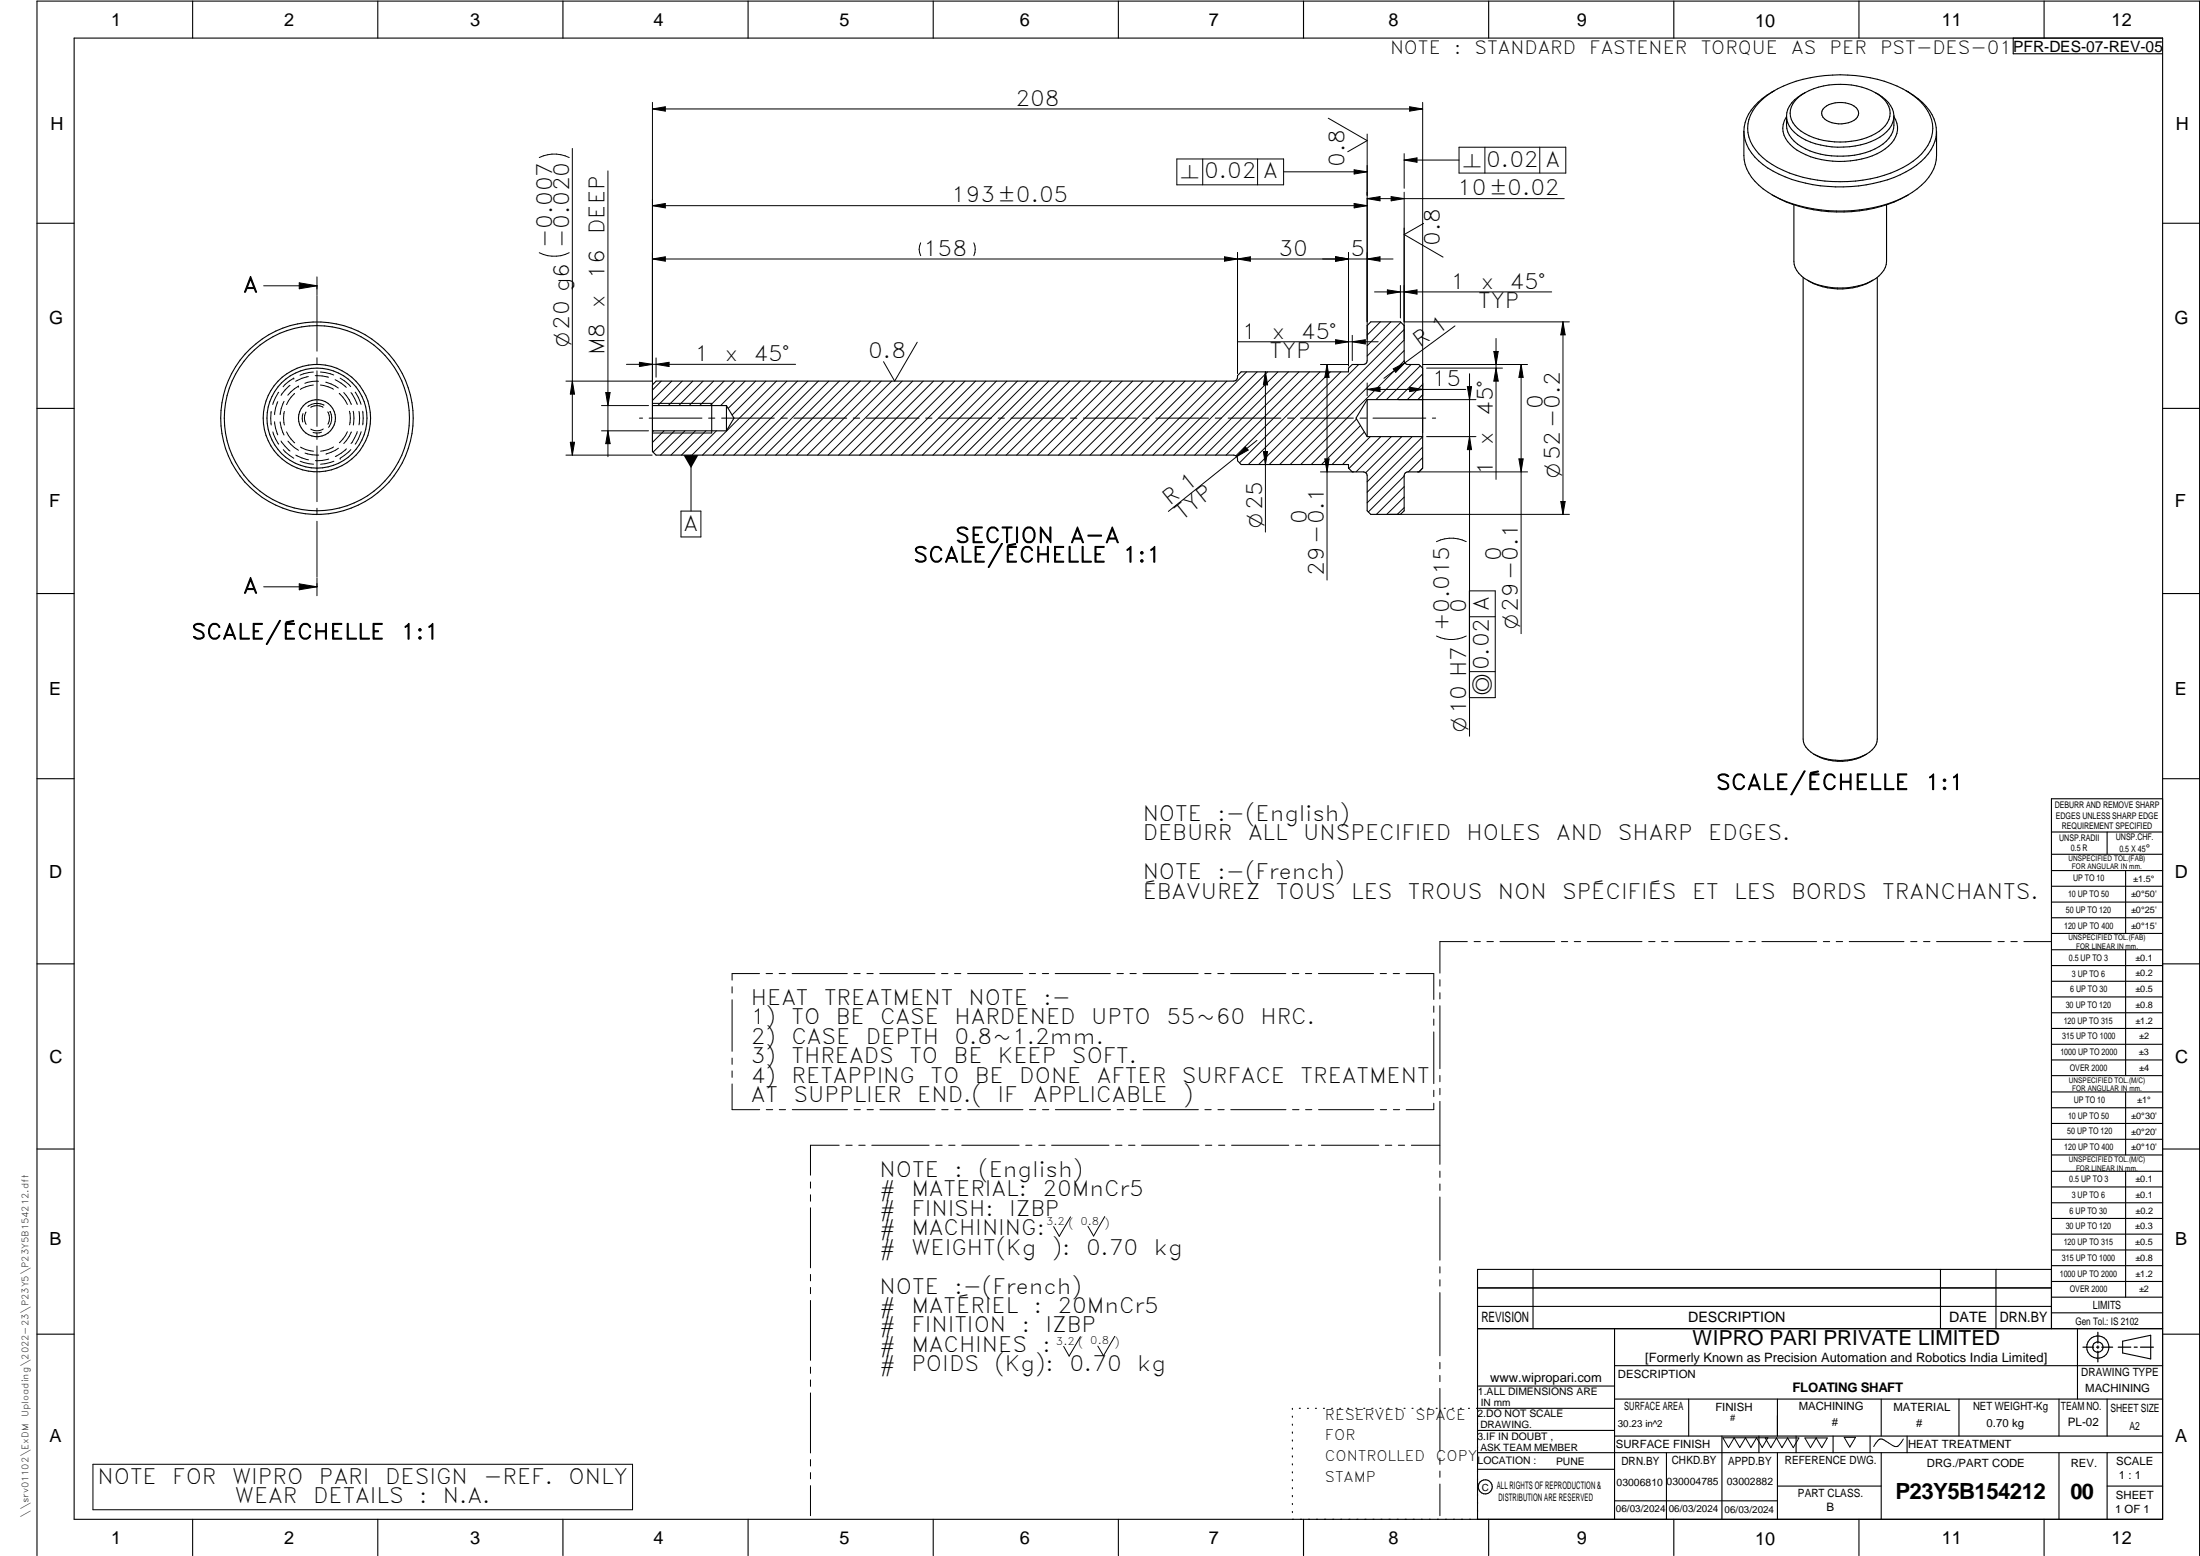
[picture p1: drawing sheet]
<svg xmlns="http://www.w3.org/2000/svg" width="594mm" height="420mm" viewBox="0 0 594 420" stroke-linecap="round" stroke-linejoin="round" font-family="sans-serif">
<g fill="none" stroke="#000" stroke-width=".3">
<path d="M20 10.3h564v400h-564zM52 .3v10M102 .3v10M152 .3v10M202 .3v10M252 .3v10M302 .3v10M352 .3v10M402 .3v10M452 .3v10M502 .3v10M543.6 10.3v4.2h40.4"/>
<path d="M552 .3v10M478.5 24.8a13 13 0 0 0-7.6 10.7M478.5 24.8a12.4 12.4 0 0 0-6.6 9.8 11.4 11.4 0 0 0 5.3 8.9 34.8 34.8 0 0 0 21.8 5.5 29.9 29.9 0 0 0 19.9-7.5 9.4 9.4 0 0 0 0-13.7l-3.6-3M482.4 31.5a5.7 5.7 0 0 0 1 7.5 18.9 18.9 0 0 0 13.1 4.6 20.2 20.2 0 0 0 13.5-4.1 5.9 5.9 0 0 0 1.4-8M487.4 25.1a7.7 7.7 0 0 0-5 6.3M492.7 29a7.3 7.3 0 0 1 8.5 0 2.23 2.23 0 0 1 .5 2.3 2.23 2.23 0 0 1-1.8 1.6 7.1 7.1 0 0 1-7.7-1.3 1.87 1.87 0 0 1 .5-2.6zM506.5 25.1a6.1 6.1 0 0 1 3.6 7.2 10.3 10.3 0 0 1-7.3 5.3 20.9 20.9 0 0 1-16.4-2.2 5.4 5.4 0 0 1-2.2-7.4 8.6 8.6 0 0 1 3.2-2.9M506.5 25.1a21.1 21.1 0 0 0-19.1 0M506.5 25.1a7.9 7.9 0 0 1 4.9 6.1 7.5 7.5 0 0 1-4.9 6.5 22.7 22.7 0 0 1-20.1-.5 7.3 7.3 0 0 1-4-5.8M511.4 31.4a7.8 7.8 0 0 1-5.1 8.8 22.9 22.9 0 0 1-19.9-.6 7.5 7.5 0 0 1-4-8.2M514.6 24.4l.7 .4M515.3 24.8a14 14 0 0 1 7.6 9.7 11.2 11.2 0 0 1-5.4 10.1 36.8 36.8 0 0 1-23.9 5.7 31.7 31.7 0 0 1-18.7-6.9 11.1 11.1 0 0 1-4-7.9"/>
<path d="M515.3 24.8a39.2 39.2 0 0 0-32.1-2.2l-4.7 2.2M522.9 35.5v6.5a11.7 11.7 0 0 1-5.2 9 34.1 34.1 0 0 1-19.7 6 35.9 35.9 0 0 1-21.9-6 11.8 11.8 0 0 1-5.2-9v-6.5M478.5 52.6a38.9 38.9 0 0 0 36.8 0M484.4 55.3v15.3a7 7 0 0 0 5.1 5.8 19.7 19.7 0 0 0 17-1.2 6 6 0 0 0 2.9-4.6v-15.3M10 60.3h10M486.9 74.9v124.7a5.1 5.1 0 0 0 2.9 4.1M505.7 75.6a17.5 17.5 0 0 1-17.6 0M506.9 74.9v124.7a5.1 5.1 0 0 1-2.9 4.1M584 60.3h10M10 110.3h10M176.2 116.3h20M176.2 109.5h20"/>
<path d="M177.2 102.9h156a1.12 1.12 0 0 0 1-1.5l.9-1h29v-1l1.1-1h3a1.01 1.01 0 0 0 1-1v-9.5l1-1h8l1 1v9.5a1.01 1.01 0 0 0 .9 1h3.1l1 1v27l-1 1h-3.1a1.01 1.01 0 0 0-.9 1v9.5l-1 1h-8l-1-1v-9.5a1.01 1.01 0 0 0-1-1h-3l-1.1-1v-1h-29l-.9-1a1.19 1.19 0 0 0-1-1.5h-156l-1-1v-18zM192.2 108.9v8M196.2 109.5v6.8M196.2 109.5l2 3.4-2 3.4M369.2 117.9h15M369.2 107.9h15M369.2 107.9l-3 5 3 5M369.2 107.9v10M584 110.3h10M10 160.3h10M584 160.3h10M10 210.3h10"/>
<path d="M489.8 203.7a15.6 15.6 0 0 0 14.2 0M489.8 203.7a14 14 0 0 0 14.2 0M584 215.7h-30v143.1M584 210.3h10M554 224.7h30M554 230.7h30M554 235.1h30M554 239.3h30M569 224.7v6M574 235.1v17M554 243.6h30M554 247.8h30"/>
<path d="M554 252.1h30M554 256.5h30M574 256.5v33.9M10 260.3h10M554 260.7h30M554 265h30M554 269.2h30M554 273.5h30M554 277.7h30M584 260.3h10M554 282h30M554 286.2h30"/>
<path d="M554 290.4h30M554 294.9h30M554 299.1h30M574 294.9v17M10 310.3h10M554 303.4h30M554 307.6h30M554 311.9h30M554 316.3h30M574 316.3v34M584 310.3h10M554 320.5h30"/>
<path d="M554 324.8h30M554 329h30M554 333.2h30M554 337.5h30M399 358.8h185M399 352.8h155M399 347.8h155M414 342.8v16M436 358.8v51.5M524 342.8v16M539 342.8v16M554 341.8h30"/>
<path d="M554 346h30M554 350.3h30M554 354.5h30M554 342.8h-155v67.5M561 358.8v19M10 360.3h10M399 374.3h37M436 368.8h148M436 377.8h148M456 377.8v10M480 377.8v10M508 377.8v10"/>
<path d="M529 377.8v10M556 377.8v10M569 377.8v10M573.2 362.2l7.6-1.6v6.3l-7.6-1.6zM584 360.3h10M349 380.3v.3M349 382.4v.3M349 384.6v.3M349 386.7v.3M349 388.8v.3M349 391v.3M349 393.1v.3"/>
<path d="M349 395.3v.3M349 397.4v.3M349 399.5v.3M350.9 380.3h.2M353.1 380.3h.2M355.2 380.3h.3M357.4 380.3h.3M359.6 380.3h.3M361.7 380.3h.3M363.9 380.3h.3M366.1 380.3h.3M368.3 380.3h.2"/>
<path d="M370.4 380.3h.3M372.6 380.3h.3M374.8 380.3h.3M376.9 380.3h.4M379.1 380.3h.3M381.3 380.3h.3M383.4 380.3h.4M385.6 380.3h.3M387.8 380.3h.3M390 380.3h.3M392.2 380.3h.3M394.3 380.3h.3"/>
<path d="M396.5 380.3h.3M398.7 380.3h37.3M399 386.2h37M399 396.7h37M436 387.8h148M450 392.3v18M465 387.8v22.5M475 387.8v4.5M480 392.3v18M485 387.8v4.5M495 387.8v4.5M505 387.8v4.5"/>
<path d="M508 392.3v18M515 387.8v4.5M556 392.3v18M569 392.3v18M584 392.3h-185M52 410.3v9.7M102 410.3v9.7M152 410.3v9.7M202 410.3v9.7M252 410.3v9.7M302 410.3v9.7M349 401.7v.3"/>
<path d="M349 403.8v.4M349 406v.3M349 408.1v.3M352 410.3v9.7M402 410.3v9.7M436 405.3h44M452 410.3v9.7M480 401.3h28M502 410.3v9.7M552 410.3v9.7M569 401.3h15M10 420v-419.7h584v419.7"/>
<circle cx="85.6" cy="112.9" r="25"/>
<circle cx="85.6" cy="112.9" r="14.5"/>
<circle cx="85.6" cy="112.9" r="26"/>
<circle cx="85.6" cy="112.9" r="13.5"/>
<circle cx="85.6" cy="112.9" r="5"/>
<circle cx="566.5" cy="363.8" r="2.99"/>
<circle cx="566.5" cy="363.7" r="1.41"/>
<circle cx="401.1" cy="401.5" r="1.9"/>
</g>
<path d="M566.5 359.7v3M562.5 363.8h2.9M566.1 363.8h.7M566.5 363.4v.7M566.5 364.9v2.8M567.6 363.8h2.9M572 363.8h3.4M576.3 363.8h.8M578 363.8h3.5" fill="none" stroke="#000" stroke-width=".34"/>
<g fill="none" stroke="#000" stroke-width=".27">
<path d="M176.2 27.6v93.3M176.2 29.4h208M176.2 29.4l3.5-.6v1.2zM358.7 31.9l10.5 6.1-5.3 3M369.2 36.2v55.4M380.7 28.8l3.5 .6-3.5 .6zM384.2 27.6v89.3M394 39.8h28.8v6.9h-28.8zM401 39.8v6.9M415.8 39.8v6.9M145.6 42.5a9.1 9.1 0 0 1 8.1 0M154.6 40.1v82.8"/>
<path d="M164.2 46.1v77.2M176.2 55.5l3.5-.6v1.2zM176.2 55.5h193M317.8 42.9h28.8v7h-28.8zM324.8 42.9v7M339.6 42.9v7M346.6 46.4h22.6M365.7 54.9l3.5 .6-3.5 .6zM365.7 45.8l3.5 .6-3.5 .6zM369.2 53.6l3.5-.5v1.1zM369.2 53.6h53.2M375.7 53.1l3.5 .5-3.5 .6z"/>
<path d="M379.2 51.9v39.7M379.2 43.2l3.4-.6v1.2zM379.2 41.5v9.3M379.2 43.2h14.8M71.2 77.2h14.4M80.8 76.4l4.8 .8-4.8 .8zM85.6 74.8v4.8M85.6 79.8v15M153.7 68.2a9.1 9.1 0 0 1-8.1 0M176.2 69.9l3.5-.6v1.2zM176.2 69.9h200M248.6 65.6a3.8 3.8 0 0 0 0 3.4"/>
<path d="M263 65.6a4.1 4.1 0 0 1 0 3.4M330.7 69.3l6.9 1.2v-1.2l-6.9 1.2zM334.2 68.2v32.7M360.7 69.3l3.4 .6-3.4 .6zM364.1 68.2v30.6M369.2 69.9l3.5-.6v1.2zM371.2 78.8h47.8M374.6 78.3l3.6 .5-3.6 .6zM378.2 77.1v8.8M379.2 78.8l3.4-.5v1.1zM384.4 60.3l-5.2 3 10.5 6.1M85.6 96.6v1.7"/>
<path d="M169.2 98.4h45.6M172.7 97.8l3.5 .6-3.5 .6zM177.2 98.4l3.5-.6v1.2zM177.2 96.6v5.3M247.7 92.4l-6.1 10.5-3-5.2M334.1 92.3h38M356.6 98.4h7.5M358.3 98.4v58.2M358.3 98.4l.6 3.5h-1.1zM360.7 91.7l3.4 .6-3.4 .6zM365.2 92.3l3.5-.6v1.2zM365.2 90.6v6.8"/>
<path d="M366.9 98.4l-27 27M372.7 86.9l-3.5 3.6M375.6 86.9l-6.4 6.4M376.2 99.6l3.1-1.6-2.4 2.5zM378.3 87l-9.1 9.1M379.2 97.5l-28 27.9M379.2 89l-36.5 36.4M379.2 91.8l-33.6 33.6M379.2 94.7l-30.8 30.7M379.2 86.9h44.6M381 98.4l-9.4 9.5M383.5 98.8l-9.1 9.1"/>
<path d="M384.2 98.4h28.3M385.2 99.4h20.5M392.9 88l-19.2 14.2M403.4 94.9h1.2l-.6 3.5zM404 99.4l.6 3.5h-1.2zM404 91.4v38.1M410.8 98.4v72.7M410.8 98.4l.5 3.5h-1.1zM422.1 86.9l.5 3.5h-1.1zM422.1 86.9v52M73.2 111.1v3.7M73.7 116.6l.7 1.9 .9 1.4"/>
<path d="M74.2 113.9l.2 1.8 .6 1.7M75 108.5l-.6 1.7-.2 1.8M75.3 105.9l-.9 1.4-.7 1.9M75.6 113.9l.3 1.6 .8 2M75.9 119.1l1.1 1.4 1.3 1.3M76.7 108.4l-.8 1.9-.3 1.7M76.8 111.1a8.1 8.1 0 0 0 0 3.7M77.4 116.6l1.2 2 1 1M77.8 119.1l1.7 1.8 1.1 .7M78.3 104.1l-1.3 1.2-1.1 1.5M79.3 102.1l-1.2 .8-1.7 1.5M79.3 102.1h.1"/>
<path d="M79.5 106.3a8.5 8.5 0 0 0-2.1 3M80.6 104.3h.1M80.6 104.3l-1.1 .7-1.8 1.7M81.8 111.7l-.2 1.4 .1 .9M82.6 111.3a3.4 3.4 0 0 0 .1 3.3M83.3 101.7l-1.8 .5-1.7 .8M83.9 110a3.2 3.2 0 0 1 3.3 0M84.6 100.5l-2.6 .4-1 .4M84.6 104a8.2 8.2 0 0 0-3.5 1.2M85.1 101.4l3.6 .5M85.6 100.1v15M85.6 116.9v1.8"/>
<path d="M86 103a8.1 8.1 0 0 0-3.7 .5M86.5 100.5l1.3 .1 2.3 .7M86.5 104a8.5 8.5 0 0 1 3.5 1.1M86.8 116.7l-1.4 .2-.9-.1M87.3 115.8a3.1 3.1 0 0 1-3.4 .1M87.5 109.4a4 4 0 0 0-4.4 .4M88 103.2l1.4 .5 1.9 1.1M88.5 111.2a3.4 3.4 0 0 1 .1 3.4M89.1 111.1a4.1 4.1 0 0 1-.4 4.3M89.1 111.1h.1M90.5 102.5l1.6 1 1.4 1.1M91.6 106.2l1 1 1.2 2"/>
<path d="M91.9 102.1l1.1 .8 1.7 1.5M92.8 106l1.5 1.9 .6 1.3M93.8 116.6l-.5 1-1.7 1.9M94.4 111a7.4 7.4 0 0 1 0 3.7M94.8 106l1.7 3.2M94.9 116.6a8.5 8.5 0 0 1-2.1 3.2M95.4 111l.2 1.9-.2 1.9M95.9 105.9l.9 1.4 .7 1.9M96.5 116.5l-.7 1.7-1 1.6M96.9 111.1l.2 1.8-.2 1.8M97.5 116.6l-.7 1.9-.9 1.4M98 111v3.7"/>
<path d="M152.8 102.9h23.3M154 119.4h1.1l-.5 3.5zM154.6 102.9l.5 3.5h-1.1zM162.4 109.5h12.7M162.4 116.3h12.7M163.6 106h1.2l-.6 3.5zM164.2 116.3l.6 3.5h-1.2zM172.7 112.9h.8M175.3 112.9h14.3M176.2 108.9h16M176.2 116.9h16M176.5 116.3l-.3 .3"/>
<path d="M178.6 102.9l-2.4 2.4M179.3 116.3l-3.1 3.2M181.4 102.9l-5.2 5.2M182.2 116.3l-5.8 5.8M184.2 102.9l-6.6 6.6M184.9 116.3l-6.6 6.6M187.1 102.9l-6.6 6.6M187.8 116.3l-6.6 6.6M189.9 102.9l-6.6 6.6M190.6 116.3l-6.6 6.6M191.3 112.9h1.7M192.7 102.9l-6.6 6.6"/>
<path d="M193.5 116.3l-6.6 6.6M194.9 112.9h14.2M195.5 102.9l-6.6 6.6M198.4 102.9l-6.6 6.6M201.2 102.9l-6.6 6.6M204 102.9l-7.4 7.4M206.8 102.9l-9.1 9.2M209.7 102.9l-20 20M210.9 112.9h1.7M212.5 102.9l-20 20M214.4 112.9h14.2M215.3 102.9l-20 20"/>
<path d="M218.2 102.9l-20 20M221 102.9l-20 20M223.8 102.9l-20 20M226.6 102.9l-19.9 20M229.5 102.9l-20 20M230.4 112.9h1.7M232.3 102.9l-20 20M233.9 112.9h14.3M235.1 102.9l-20 20M237.9 102.9l-19.9 20M240.8 102.9l-20 20M243.6 102.9l-20 20"/>
<path d="M246.5 102.9l-20.1 20M249.3 102.9l-20 20M250 112.9h1.7M252.1 102.9l-20 20M253.5 112.9h14.2M254.9 102.9l-20 20M257.8 102.9l-20 20M260.6 102.9l-20 20M263.4 102.9l-20 20M266.2 102.9l-20 20M269.1 102.9l-20 20M269.5 112.9h1.7"/>
<path d="M271.9 102.9l-20 20M273 112.9h14.3M274.7 102.9l-20 20M277.6 102.9l-20.1 20M280.4 102.9l-20 20M283.2 102.9l-20 20M286 102.9l-19.9 20M288.9 102.9l-20 20M289 112.9h1.8M291.7 102.9l-20 20M292.6 112.9h14.2M294.5 102.9l-20 20"/>
<path d="M297.3 102.9l-19.9 20M300.2 102.9l-20 20M303 102.9l-20 20M305.9 102.9l-20.1 20M308.6 112.9h1.7M308.7 102.9l-20 20M311.5 102.9l-20 20M312.1 112.9h14.2M314.3 102.9l-20 20M317.2 102.9l-20 20M320 102.9l-20 20M322.8 102.9l-20 20"/>
<path d="M325.6 102.9l-20 20M328.2 112.9h1.7M328.5 102.9l-20 20M331.3 102.9l-20 20M331.6 112.9h14.3M336.6 100.4l-22.5 22.5M339.4 118.9l-23.9 19.2M339.5 100.4l-22.6 22.5M341.7 100.4v43.3M341.7 100.4l.6 3.5h-1.1zM342.3 100.4l-22.5 22.5M345.1 100.4l-22.5 22.5"/>
<path d="M347.7 112.9h1.7M347.9 100.4l-22.4 22.5M350.8 100.4l-22.6 22.5M351.2 112.9h14.3M353.6 100.4l-22.5 22.5M356.4 100.4l-22.7 22.7M359.2 100.4l-24.5 24.6M362.1 100.4l-25 25M366.3 113.2l-12.2 12.2M367.2 112.9h1.8M367.4 114.9l-10.5 10.5M368.4 116.7l-8.7 8.7"/>
<path d="M369.2 105.2l3.5-.6v1.1zM369.2 103.4v3.4M369.2 105.2h26.6M370 117.9l-7.5 7.5M370.7 112.9h14.3M372.9 117.9l-8.6 8.6M375.7 117.9l-9.5 9.5M377.7 107.9h20.9M378.5 117.9l-9.7 9.7M380.7 104.6l3.5 .6-3.5 .5zM381.3 117.9l-12.1 12.2M384.2 101l-7 6.9"/>
<path d="M384.2 103.8l-4.2 4.1M384.2 117.9l-15 15M384.2 106.6l-1.3 1.3M385.2 117.9h13.4M386.8 112.9h.9M396.2 104.4h1.2l-.6 3.5zM396.8 117.9l.6 3.5h-1.2zM396.8 100.9v97.9M76.5 121.4l.5 .6 2.3 1.7M79.9 122.9l1.6 .8 1.8 .5M81.1 124.5l2.3 .7 1.3 .1M81.1 120.7a7.8 7.8 0 0 0 3.6 1.1"/>
<path d="M82.4 122.3l1.9 .5 1.8 .1M85.6 120.4v15.1M85.6 137.2v1.8M88.8 124l-1.8 .3-1.8 .1M90.1 120.7a7.6 7.6 0 0 1-3.5 1.1M90.2 124.5l-3.6 .8M91.4 121l-2 1.1-1.4 .5M91.9 123.7h.1M93.5 121.2l-1.4 1.2-1.6 .9M94.7 121.4l-2.8 2.3M152.8 122.9h23.3M183.9 138h5.4v7h-5.4z"/>
<path d="M186.6 122.9v15.1M336.3 120.7l.8 .8-3.1 1.8zM341.2 121.9h1.1l-.6 3.5zM356.6 127.4h9M357.8 123.9h1.1l-.6 3.5zM375.2 138.9h48.6M379.2 131.4l-7.5 7.5M379.2 128.6l-9.7 9.7M379.2 134.2l-4.7 4.7M379.2 137.1l-1.9 1.8M382.7 127.4h29.8M384.2 126.4l-1 1"/>
<path d="M384.2 120.7l-15 15.1M384.2 123.6l-3.9 3.8M410.2 123.9h1.1l-.5 3.5zM421.5 135.4h1.1l-.5 3.5zM71.2 158.5h14.4M80.8 157.6l4.8 .9-4.8 .8zM85.6 140.8v15M85.6 156v4.9M395.9 146.3a9 9 0 0 0-8 0M396.8 159.6h7v28.8h-7M395.9 171.7a9 9 0 0 1-8 0M396.8 166.5h7"/>
<path d="M396.8 181.4h7M396.2 254.3h-7.4v8.5M398.1 254.3h1.6M401.5 254.3h1.8M405 254.3h14.8M421.6 254.3h1.7M425.1 254.3h1.7M428.6 254.3h14.8M445.2 254.3h1.7M448.7 254.3h1.7M452.2 254.3h14.8M468.8 254.3h1.7"/>
<path d="M472.3 254.3h1.7M475.8 254.3h14.8M492.4 254.3h1.7M495.8 254.3h1.8M499.4 254.3h14.7M516 254.3h1.6M519.4 254.3h1.8M522.9 254.3h14.8M539.5 254.3h1.7M543 254.3h1.7M546.5 254.3h7.4M197.7 262.9v1.8"/>
<path d="M197.7 266.4v1.7M197.7 270v13.9M197.7 262.9h7.4M206.9 262.9h1.7M210.4 262.9h1.7M213.9 262.9h14.9M230.6 262.9h1.7M234.1 262.9h1.7M237.6 262.9h14.9M254.2 262.9h1.8M257.8 262.9h1.7M261.3 262.9h14.9"/>
<path d="M278 262.9h1.6M281.5 262.9h1.7M284.9 262.9h14.9M301.6 262.9h1.8M305.1 262.9h1.7M308.6 262.9h14.9M325.3 262.9h1.7M328.8 262.9h1.7M332.3 262.9h14.9M349 262.9h1.7M352.5 262.9h1.7M356 262.9h14.9"/>
<path d="M372.7 262.9h1.7M376.2 262.9h1.7M379.7 262.9h7.5v7M387.2 271.7v1.6M387.2 275.2v1.7M387.2 278.6v14M388.8 264.5v1.8M388.8 268.1v1.6M388.8 271.6v17M197.7 292.7v6.9h7.4M197.7 285.7v1.7M197.7 289.2v1.7"/>
<path d="M206.9 299.6h1.8M210.4 299.6h1.7M213.9 299.6h14.9M230.6 299.6h1.7M234.1 299.6h1.7M237.6 299.6h14.9M254.3 299.6h1.7M257.8 299.6h1.7M261.3 299.6h14.9M278 299.6h1.7M281.5 299.6h1.7M285 299.6h14.9"/>
<path d="M301.7 299.6h1.7M305.2 299.6h1.7M308.7 299.6h14.9M325.4 299.6h1.7M328.9 299.6h1.7M332.4 299.6h14.9M349 299.6h1.8M352.5 299.6h1.7M356.1 299.6h14.9M372.7 299.6h1.7M376.3 299.6h1.6M387.2 294.4v1.7"/>
<path d="M387.2 297.9v1.7h-7.5M388.8 290.4v1.7M388.8 293.9v1.7M388.8 297.4v17M218.9 319.2v1.6M226.6 309.2h-7.7v8.1M228.4 309.2h1.7M231.9 309.2h1.7M235.4 309.2h15.5M252.7 309.2h1.7M256.2 309.2h1.7M259.7 309.2h15.5"/>
<path d="M277 309.2h1.7M280.5 309.2h1.7M284 309.2h15.5M301.2 309.2h1.8M304.8 309.2h1.7M308.3 309.2h15.5M325.5 309.2h1.7M329.1 309.2h1.6M332.6 309.2h15.4M349.8 309.2h1.7M353.3 309.2h1.7M356.8 309.2h15.5"/>
<path d="M374.1 309.2h1.7M377.6 309.2h1.7M381.1 309.2h7.7M388.8 316.2v1.7M388.8 319.7v1.7M218.9 322.6v1.8M218.9 326.1v16.2M289.1 328.6l-3.1 5.2-1.5-2.6M298.3 328.5l-3 5.3-1.5-2.7M388.8 323.2v17.1M218.9 344.1v1.8M218.9 347.6v1.7"/>
<path d="M218.9 351.2v16.1M388.8 342.1v1.6M388.8 345.6v1.7M388.8 349v17.1M218.9 369.1v1.7M218.9 372.6v1.8M218.9 376.1v16.2M291.8 360.9l-3.1 5.3-1.5-2.6M301 360.8l-3 5.3-1.5-2.6M388.8 367.9v1.7M388.8 371.4v1.7M388.8 374.9v17"/>
<path d="M25.1 395.4h145.7v12.3h-145.7zM218.9 394.1v1.8M218.9 397.6v1.7M388.8 393.7v1.7M388.8 397.2v1.7M465.2 388.2h12.2l-1.5 2.7-1.6-2.7-1.5 2.7-1.5-2.7-1.5 2.7-1.5-2.7-1.5 2.7zM476.7 388.3h9.1l-1.6 2.6-1.5-2.6-1.5 2.6-1.5-2.6-1.5 2.6zM487.4 388.3h6l-1.5 2.6-1.5-2.6-1.5 2.6zM498 388.1h3.1l-1.6 2.6zM514 388.6l-1.1 1.5a1.2 1.2 0 0 1-1.8 .3l-1.8-1.2a1.55 1.55 0 0 0-1.6-.6 1.55 1.55 0 0 0-1.2 1.1l-.5 .9M218.9 401.2v8.1M388.8 400.7v8.6"/>
</g>
<g fill="#000">
<path d="M176.2 29.4l3.5-.6v1.2zM380.7 28.8l3.5 .6-3.5 .6zM176.2 55.5l3.5-.6v1.2zM365.7 54.9l3.5 .6-3.5 .6zM365.7 45.8l3.5 .6-3.5 .6zM369.2 53.6l3.5-.5v1.1zM375.7 53.1l3.5 .5-3.5 .6zM379.2 43.2l3.4-.6v1.2zM80.8 76.4l4.8 .8-4.8 .8zM176.2 69.9l3.5-.6v1.2zM330.7 69.3l3.5 .6-3.5 .6zM334.2 69.9l3.4-.6v1.2z"/>
<path d="M360.7 69.3l3.4 .6-3.4 .6zM369.2 69.9l3.5-.6v1.2zM374.6 78.3l3.6 .5-3.6 .6zM379.2 78.8l3.4-.5v1.1zM172.7 97.8l3.5 .6-3.5 .6zM177.2 98.4l3.5-.6v1.2zM360.7 91.7l3.4 .6-3.4 .6zM365.2 92.3l3.5-.6v1.2zM376.2 99.6l3.1-1.6-2.4 2.5zM403.4 94.9h1.2l-.6 3.5zM422.1 86.9l.5 3.5h-1.1zM154.6 102.9l.5 3.5h-1.1z"/>
<path d="M154 119.4h1.1l-.5 3.5zM163.6 106h1.2l-.6 3.5zM164.2 116.3l.6 3.5h-1.2zM341.7 100.4l.6 3.5h-1.1zM358.3 98.4l.6 3.5h-1.1zM369.2 105.2l3.5-.6v1.1zM380.7 104.6l3.5 .6-3.5 .5zM396.2 104.4h1.2l-.6 3.5zM404 99.4l.6 3.5h-1.2zM410.8 98.4l.5 3.5h-1.1zM184.6 122.9h4l-2 3.5zM336.3 120.6l.8 .9-3.1 1.8z"/>
<path d="M341.2 121.9h1.1l-.6 3.5zM357.8 123.9h1.1l-.6 3.5zM396.8 117.9l.6 3.5h-1.2zM410.2 123.9h1.1l-.5 3.5zM421.5 135.4h1.1l-.5 3.5zM80.8 157.6l4.8 .9-4.8 .8z"/>
</g>
<text font-size="6" x="511.8" y="404.8">P23Y5B154212</text>
<text font-size="5.9" x="559.1" y="404.7">00</text>
<g font-size="5.7">
<text x="274.2" y="28.5">208</text>
<text x="363" y="45.1" transform="rotate(-90 363 45.1)">0.8</text>
<text x="401.4" y="45">0.02 A</text>
<text x="325.2" y="48.2">0.02 A</text>
<text x="393.5" y="52.8">10±0.02</text>
<text x="256.8" y="54.7">193±0.05</text>
<text x="163.3" y="63.2" transform="rotate(-90 163.3 63.2)">DEEP</text>
<text x="149.1" y="67" transform="rotate(-90 149.1 67)">-0.007</text>
<text x="153.7" y="67" transform="rotate(-90 153.7 67)">-0.020</text>
<text x="249.3" y="69">158</text>
<text x="345.2" y="69">30</text>
<text x="364.7" y="69">5</text>
<text x="388.8" y="66.4" transform="rotate(-90 388.8 66.4)">0.8</text>
<text x="163.3" y="75.3" transform="rotate(-90 163.3 75.3)">16</text>
<text x="391.7" y="78">1</text>
<text x="399.9" y="78">x</text>
<text x="407.7" y="78">45°</text>
<text x="65.7" y="78.9">A</text>
<text x="163.3" y="83.1" transform="rotate(-90 163.3 83.1)">x</text>
<text x="399.2" y="83.2">TYP</text>
<text x="163.3" y="95.9" transform="rotate(-90 163.3 95.9)">M8</text>
<text x="335.4" y="91.4">1</text>
<text x="343.5" y="91.4">x</text>
<text x="351.3" y="91.4">45°</text>
<text x="383.4" y="94" transform="rotate(-36 383.4 94)">R 1</text>
<text x="187.5" y="97.5">1</text>
<text x="195.7" y="97.5">x</text>
<text x="203.5" y="97.5">45°</text>
<text x="234.5" y="96.8">0.8</text>
<text x="342.8" y="96.7">TYP</text>
<text x="386.7" y="104.3">15</text>
<text x="403.1" y="112.3" transform="rotate(-90 403.1 112.3)">45°</text>
<text x="416.6" y="110.4" transform="rotate(-90 416.6 110.4)">0</text>
<text x="403.1" y="120.1" transform="rotate(-90 403.1 120.1)">x</text>
<text x="403.1" y="128.2" transform="rotate(-90 403.1 128.2)">1</text>
<text x="315.9" y="136.7" transform="rotate(-39 315.9 136.7)">R 1</text>
<text x="184.6" y="143.3">A</text>
<text x="319.2" y="140.7" transform="rotate(-39 319.2 140.7)">TYP</text>
<text x="352.9" y="141.6" transform="rotate(-90 352.9 141.6)">0</text>
<text x="257.9" y="146.6">SECTION</text>
<text x="289" y="146.6">A-A</text>
<text x="246.6" y="151.8">SCALE/ÉCHELLE</text>
<text x="303.2" y="151.8">1:1</text>
<text x="357.5" y="155.4" transform="rotate(-90 357.5 155.4)">29-0.1</text>
<text x="405.3" y="151.4" transform="rotate(-90 405.3 151.4)">0</text>
<text x="65.7" y="160.2">A</text>
<text x="395.9" y="165.5" transform="rotate(-90 395.9 165.5)">0</text>
<text x="51.7" y="172.6">SCALE/ÉCHELLE</text>
<text x="108.2" y="172.6">1:1</text>
<text x="391.4" y="170.5" transform="rotate(-90 391.4 170.5)">+0.015</text>
<text x="402" y="181" transform="rotate(-90 402 181)">0.02 A</text>
<text x="463.4" y="213.2">SCALE/ÉCHELLE</text>
<text x="519.9" y="213.2">1:1</text>
<text x="308.6" y="221.7">NOTE</text>
<text x="328.7" y="221.7">:-(English)</text>
<text x="308.6" y="226.9">DEBURR</text>
<text x="337" y="226.9">ALL</text>
<text x="351.9" y="226.9">UNSPECIFIED</text>
<text x="396" y="226.9">HOLES</text>
<text x="420.2" y="226.9">AND</text>
<text x="436.9" y="226.9">SHARP</text>
<text x="461.3" y="226.9">EDGES.</text>
<text x="308.6" y="237.4">NOTE</text>
<text x="328.7" y="237.4">:-(French)</text>
<text x="308.6" y="242.7">ÉBAVUREZ</text>
<text x="344.6" y="242.7">TOUS</text>
<text x="364.9" y="242.7">LES</text>
<text x="380.2" y="242.7">TROUS</text>
<text x="404.5" y="242.7">NON</text>
<text x="421.8" y="242.7">SPÉCIFIÉS</text>
<text x="456.9" y="242.7">ET</text>
<text x="468.3" y="242.7">LES</text>
<text x="483.7" y="242.7">BORDS</text>
<text x="508.3" y="242.7">TRANCHANTS.</text>
<text x="202.8" y="271.4">HEAT</text>
<text x="222.5" y="271.4">TREATMENT</text>
<text x="261.6" y="271.4">NOTE</text>
<text x="281.8" y="271.4">:-</text>
<text x="202.8" y="276.6">1)</text>
<text x="202.8" y="281.9">2)</text>
<text x="213.7" y="276.6">TO</text>
<text x="213.7" y="281.9">CASE</text>
<text x="225.7" y="276.6">BE</text>
<text x="233.8" y="281.9">DEPTH</text>
<text x="237.6" y="276.6">CASE</text>
<text x="257.7" y="281.9">0.8~1.2mm.</text>
<text x="257.7" y="276.6">HARDENED</text>
<text x="294.6" y="276.6">UPTO</text>
<text x="315" y="276.6">55~60</text>
<text x="340.4" y="276.6">HRC.</text>
<text x="202.8" y="287.1">3)</text>
<text x="213.7" y="287.1">THREADS</text>
<text x="245.6" y="287.1">TO</text>
<text x="257.5" y="287.1">BE</text>
<text x="269.5" y="287.1">KEEP</text>
<text x="289.5" y="287.1">SOFT.</text>
<text x="202.8" y="292.4">4)</text>
<text x="213.7" y="292.4">RETAPPING</text>
<text x="251.3" y="292.4">TO</text>
<text x="263.2" y="292.4">BE</text>
<text x="275.2" y="292.4">DONE</text>
<text x="296.2" y="292.4">AFTER</text>
<text x="319.1" y="292.4">SURFACE</text>
<text x="351.2" y="292.4">TREATMENT</text>
<text x="202.8" y="297.6">AT</text>
<text x="214.3" y="297.6">SUPPLIER</text>
<text x="247.7" y="297.6">END.(</text>
<text x="269.3" y="297.6">IF</text>
<text x="278.9" y="297.6">APPLICABLE</text>
<text x="319.5" y="297.6">)</text>
<text x="237.5" y="317.8">NOTE</text>
<text x="257.7" y="317.8">:</text>
<text x="264.1" y="317.8">(English)</text>
<text x="237.5" y="323">#</text>
<text x="246.1" y="323">MATERIAL:</text>
<text x="281.5" y="323">20MnCr5</text>
<text x="237.5" y="328.3">#</text>
<text x="246.1" y="328.3">FINISH:</text>
<text x="272.5" y="328.3">IZBP</text>
<text x="237.5" y="333.5">#</text>
<text x="246.1" y="333.5">MACHINING:</text>
<text x="237.5" y="338.8">#</text>
<text x="246.1" y="338.8">WEIGHT(Kg</text>
<text x="284" y="338.8">):</text>
<text x="293.3" y="338.8">0.70</text>
<text x="311.6" y="338.8">kg</text>
<text x="237.5" y="349.3">NOTE</text>
<text x="257.7" y="349.3">:-(French)</text>
<text x="237.5" y="354.5">#</text>
<text x="237.5" y="359.8">#</text>
<text x="246.1" y="359.8">FINITION</text>
<text x="246.1" y="354.5">MATÉRIEL</text>
<text x="275.9" y="359.8">:</text>
<text x="279.2" y="354.5">:</text>
<text x="282.3" y="359.8">IZBP</text>
<text x="285.6" y="354.5">20MnCr5</text>
<text x="237.5" y="365">#</text>
<text x="246.1" y="365">MACHINES</text>
<text x="281.5" y="365">:</text>
<text x="237.5" y="370.3">#</text>
<text x="246.1" y="370.3">POIDS</text>
<text x="268.5" y="370.3">(Kg):</text>
<text x="288.8" y="370.3">0.70</text>
<text x="307.1" y="370.3">kg</text>
<text x="26.3" y="400.6">NOTE</text>
<text x="46.5" y="400.6">FOR</text>
<text x="62.7" y="400.6">WIPRO</text>
<text x="86.1" y="400.6">PARI</text>
<text x="104" y="400.6">DESIGN</text>
<text x="130.5" y="400.6">-REF.</text>
<text x="153.5" y="400.6">ONLY</text>
<text x="63.4" y="405.9">WEAR</text>
<text x="84.5" y="405.9">DETAILS</text>
<text x="113.2" y="405.9">:</text>
<text x="119.6" y="405.9">N.A.</text>
</g>
<text font-size="5.6" x="457" y="363.2">WIPRO PARI PRIVATE LIMITED</text>
<g font-size="5.4">
<text x="395.1" y="45">n</text>
<text x="318.9" y="48.2">n</text>
<text x="153.7" y="93.6" transform="rotate(-90 153.7 93.6)">O20 g6</text>
<text x="421.2" y="128.9" transform="rotate(-90 421.2 128.9)">O52-0.2</text>
<text x="340.9" y="142.5" transform="rotate(-90 340.9 142.5)">O25</text>
<text x="409.9" y="169.9" transform="rotate(-90 409.9 169.9)">O29-0.1</text>
<text x="402" y="187.7" transform="rotate(-90 402 187.7)">a</text>
<text x="395.9" y="197.6" transform="rotate(-90 395.9 197.6)">O10 H7</text>
</g>
<g font-size="4.9">
<text x="30" y="6.9">1</text>
<text x="76.7" y="6.9">2</text>
<text x="127" y="6.9">3</text>
<text x="176.5" y="6.9">4</text>
<text x="226.7" y="6.9">5</text>
<text x="275.4" y="6.9">6</text>
<text x="326.4" y="6.9">7</text>
<text x="375" y="6.9">8</text>
<text x="425.8" y="6.9">9</text>
<text x="473.9" y="7.3">10</text>
<text x="524.3" y="6.9">11</text>
<text x="570.2" y="6.9">12</text>
<text x="375.4" y="14.5">NOTE</text>
<text x="392.7" y="14.5">:</text>
<text x="398.2" y="14.5">STANDARD</text>
<text x="429.2" y="14.5">FASTENER</text>
<text x="459.2" y="14.5">TORQUE</text>
<text x="483.7" y="14.5">AS</text>
<text x="494.1" y="14.5">PER</text>
<text x="507.7" y="14.5">PST-DES-01</text>
<text x="13.6" y="35.1">H</text>
<text x="587.6" y="35.1">H</text>
<text x="13.2" y="87.5">G</text>
<text x="587.2" y="87.5">G</text>
<text x="13.2" y="137">F</text>
<text x="587.2" y="137">F</text>
<text x="13.2" y="187.6">E</text>
<text x="587.2" y="187.6">E</text>
<text x="13.2" y="237">D</text>
<text x="587.2" y="237">D</text>
<text x="13.4" y="287.1">C</text>
<text x="587.4" y="287.1">C</text>
<text x="13.4" y="336.2">B</text>
<text x="587.4" y="336.2">B</text>
<text x="13.4" y="389.3">A</text>
<text x="587.4" y="389.3">A</text>
<text x="30" y="416.9">1</text>
<text x="76.7" y="416.9">2</text>
<text x="127" y="416.9">3</text>
<text x="176.5" y="416.9">4</text>
<text x="226.7" y="416.9">5</text>
<text x="275.4" y="416.9">6</text>
<text x="326.4" y="416.9">7</text>
<text x="375" y="416.9">8</text>
<text x="425.8" y="416.9">9</text>
<text x="473.9" y="417.3">10</text>
<text x="524.3" y="416.9">11</text>
<text x="570.2" y="416.9">12</text>
</g>
<text font-size="4.2" x="543.6" y="14">PFR-DES-07-REV-05</text>
<g font-size="3.9">
<text x="400" y="357.1">REVISION</text>
<text x="455.9" y="357.1">DESCRIPTION</text>
<text x="526.4" y="357.1">DATE</text>
<text x="540" y="357.1">DRN.BY</text>
<text x="357.8" y="383.3">RESERVED</text>
<text x="382.3" y="383.3">SPACE</text>
<text x="357.8" y="388.9">FOR</text>
<text x="357.8" y="394.5">CONTROLLED</text>
<text x="387.8" y="394.5">COPY</text>
<text x="357.8" y="400">STAMP</text>
</g>
<text font-size="3.6" x="484" y="375.8">FLOATING SHAFT</text>
<g font-size="3.5">
<text x="444.3" y="367.7">[Formerly Known as Precision Automation and Robotics India Limited]</text>
<text x="402.4" y="373.3">www.wipropari.com</text>
</g>
<g font-size="3.1">
<text x="565.1" y="353.5">LIMITS</text>
<text x="562" y="371.7">DRAWING TYPE</text>
<text x="436.9" y="372.1">DESCRIPTION</text>
<text x="563.1" y="375.9">MACHINING</text>
<text x="438.6" y="380.8">SURFACE AREA</text>
<text x="463.2" y="380.9">FINISH</text>
<text x="485.7" y="380.8">MACHINING</text>
<text x="511.3" y="380.9">MATERIAL</text>
<text x="532.8" y="380.7">NET WEIGHT-Kg</text>
<text x="556.5" y="380.7">TEAM NO.</text>
<text x="569.9" y="381.2">SHEET SIZE</text>
<text x="494.6" y="385.1">#</text>
<text x="517.4" y="385.3">#</text>
<text x="536.4" y="385.3">0.70 kg</text>
<text x="558.4" y="385.1">PL-02</text>
<text x="575" y="386.1">A2</text>
<text x="436.3" y="391">SURFACE FINISH</text>
<text x="437.8" y="395.5">DRN.BY</text>
<text x="451.4" y="395.4">CHKD.BY</text>
<text x="466.6" y="395.5">APPD.BY</text>
<text x="482" y="395.4">REFERENCE DWG.</text>
<text x="515.3" y="391.1">HEAT TREATMENT</text>
<text x="571.4" y="395.6">SCALE</text>
<text x="520.4" y="396.2">DRG./PART CODE</text>
<text x="559.2" y="396.1">REV.</text>
<text x="572.2" y="399.5">1 : 1</text>
<text x="485.5" y="404.3">PART CLASS.</text>
<text x="493.2" y="407.9">B</text>
<text x="571.4" y="404.7">SHEET</text>
<text x="571.2" y="408.4">1 OF 1</text>
</g>
<text font-size="3" x="579.5" y="230.1">°</text>
<g font-size="2.8">
<text x="282.5" y="330.8">3.2 ( 0.8 )</text>
<text x="560.4" y="357.7">Gen Tol.: IS 2102</text>
<text x="285.2" y="363.1">3.2 ( 0.8 )</text>
<text x="399.1" y="376.6">1.ALL DIMENSIONS ARE</text>
<text x="399" y="382.7">2.DO NOT SCALE</text>
<text x="399" y="388.7">3.IF IN DOUBT ,</text>
<text x="399" y="395.4">LOCATION :</text>
<text x="420.2" y="395.6">PUNE</text>
<text x="404.2" y="402">ALL RIGHTS OF REPRODUCTION &amp;</text>
<text x="436.5" y="401.2">03006810</text>
<text x="450" y="400.9">030004785</text>
<text x="466.3" y="401">03002882</text>
<text x="404.7" y="405.4">DISTRIBUTION ARE RESERVED</text>
</g>
<g font-size="2.7">
<text x="399.9" y="379.7">IN mm</text>
<text x="399.7" y="385.7">DRAWING.</text>
<text x="436.9" y="385.4">30.23 in^2</text>
<text x="399.7" y="391.8">ASK TEAM MEMBER</text>
<text x="400.1" y="402.5">C</text>
<text x="436.4" y="408.3">06/03/2024</text>
<text x="450.6" y="408.4">06/03/2024</text>
<text x="465.7" y="408.5">06/03/2024</text>
</g>
<g font-size="2.5">
<text x="554.9" y="218.3">DEBURR AND REMOVE SHARP</text>
<text x="555.2" y="221">EDGES UNLESS SHARP EDGE</text>
<text x="556.1" y="227.1">UNSP.RADII</text>
<text x="556.8" y="223.8">REQUIREMENT SPECIFIED</text>
<text x="571.4" y="226.9">UNSP.CHF.</text>
<text x="559.2" y="229.9">0.5 R</text>
<text x="572.3" y="230.1">0.5 X 45</text>
<text x="559.8" y="238">UP TO 10</text>
<text x="576.1" y="238.1">±1.5°</text>
<text x="558.5" y="242.2">10 UP TO 50</text>
<text x="575.5" y="242.3">±0°50'</text>
<text x="557.4" y="250.7">120 UP TO 400</text>
<text x="557.9" y="246.5">50 UP TO 120</text>
<text x="575.5" y="250.7">±0°15'</text>
<text x="575.5" y="246.5">±0°25'</text>
<text x="558.7" y="259.4">0.5 UP TO 3</text>
<text x="559.5" y="263.7">3 UP TO 6</text>
<text x="576.6" y="263.6">±0.2</text>
<text x="576.6" y="259.4">±0.1</text>
<text x="559" y="267.9">6 UP TO 30</text>
<text x="576.6" y="267.9">±0.5</text>
<text x="557.8" y="272.2">30 UP TO 120</text>
<text x="576.6" y="272.2">±0.8</text>
<text x="556.9" y="280.7">315 UP TO 1000</text>
<text x="557.3" y="276.4">120 UP TO 315</text>
<text x="576.6" y="276.4">±1.2</text>
<text x="577.7" y="280.7">±2</text>
<text x="556.4" y="284.9">1000 UP TO 2000</text>
<text x="577.6" y="284.9">±3</text>
<text x="558.9" y="289.2">OVER 2000</text>
<text x="577.7" y="289.3">±4</text>
<text x="560" y="297.9">UP TO 10</text>
<text x="577.1" y="297.9">±1°</text>
<text x="558.5" y="302.1">10 UP TO 50</text>
<text x="575.5" y="302.1">±0°30'</text>
<text x="557.4" y="310.6">120 UP TO 400</text>
<text x="558.2" y="306.3">50 UP TO 120</text>
<text x="575.5" y="310.6">±0°10'</text>
<text x="575.5" y="306.4">±0°20'</text>
<text x="558.8" y="319.2">0.5 UP TO 3</text>
<text x="559.4" y="323.4">3 UP TO 6</text>
<text x="576.6" y="319.2">±0.1</text>
<text x="576.6" y="323.5">±0.1</text>
<text x="558.9" y="327.7">6 UP TO 30</text>
<text x="576.7" y="327.7">±0.2</text>
<text x="557.8" y="332">30 UP TO 120</text>
<text x="576.6" y="332">±0.3</text>
<text x="556.8" y="340.5">315 UP TO 1000</text>
<text x="557.3" y="336.3">120 UP TO 315</text>
<text x="576.6" y="336.3">±0.5</text>
<text x="576.6" y="340.5">±0.8</text>
<text x="556.2" y="344.7">1000 UP TO 2000</text>
<text x="576.6" y="344.7">±1.2</text>
<text x="558.9" y="349">OVER 2000</text>
<text x="577.6" y="349">±2</text>
<text x="467.2" y="383.8">#</text>
</g>
<g font-size="2.4">
<text x="7.7" y="382.7" transform="rotate(-90 7.7 382.7)">Uploading\2022-23\P23Y5\P23Y5B154212.dft</text>
<text x="7.7" y="409.8" transform="rotate(-90 7.7 409.8)">\\srv01102\ExDM</text>
</g>
<g font-size="2.1">
<text x="558.5" y="232.4">UNSPECIFIED TOL.(FAB)</text>
<text x="559.5" y="234.7">FOR ANGULAR IN mm.</text>
<text x="558.6" y="253.9">UNSPECIFIED TOL.(FAB)</text>
<text x="560.7" y="256.3">FOR LINEAR IN mm.</text>
<text x="558.7" y="292.3">UNSPECIFIED TOL.(M/C)</text>
<text x="559.6" y="294.7">FOR ANGULAR IN mm.</text>
<text x="558.7" y="313.7">UNSPECIFIED TOL.(M/C)</text>
<text x="560.6" y="316.1">FOR LINEAR IN mm.</text>
</g>
</svg>
